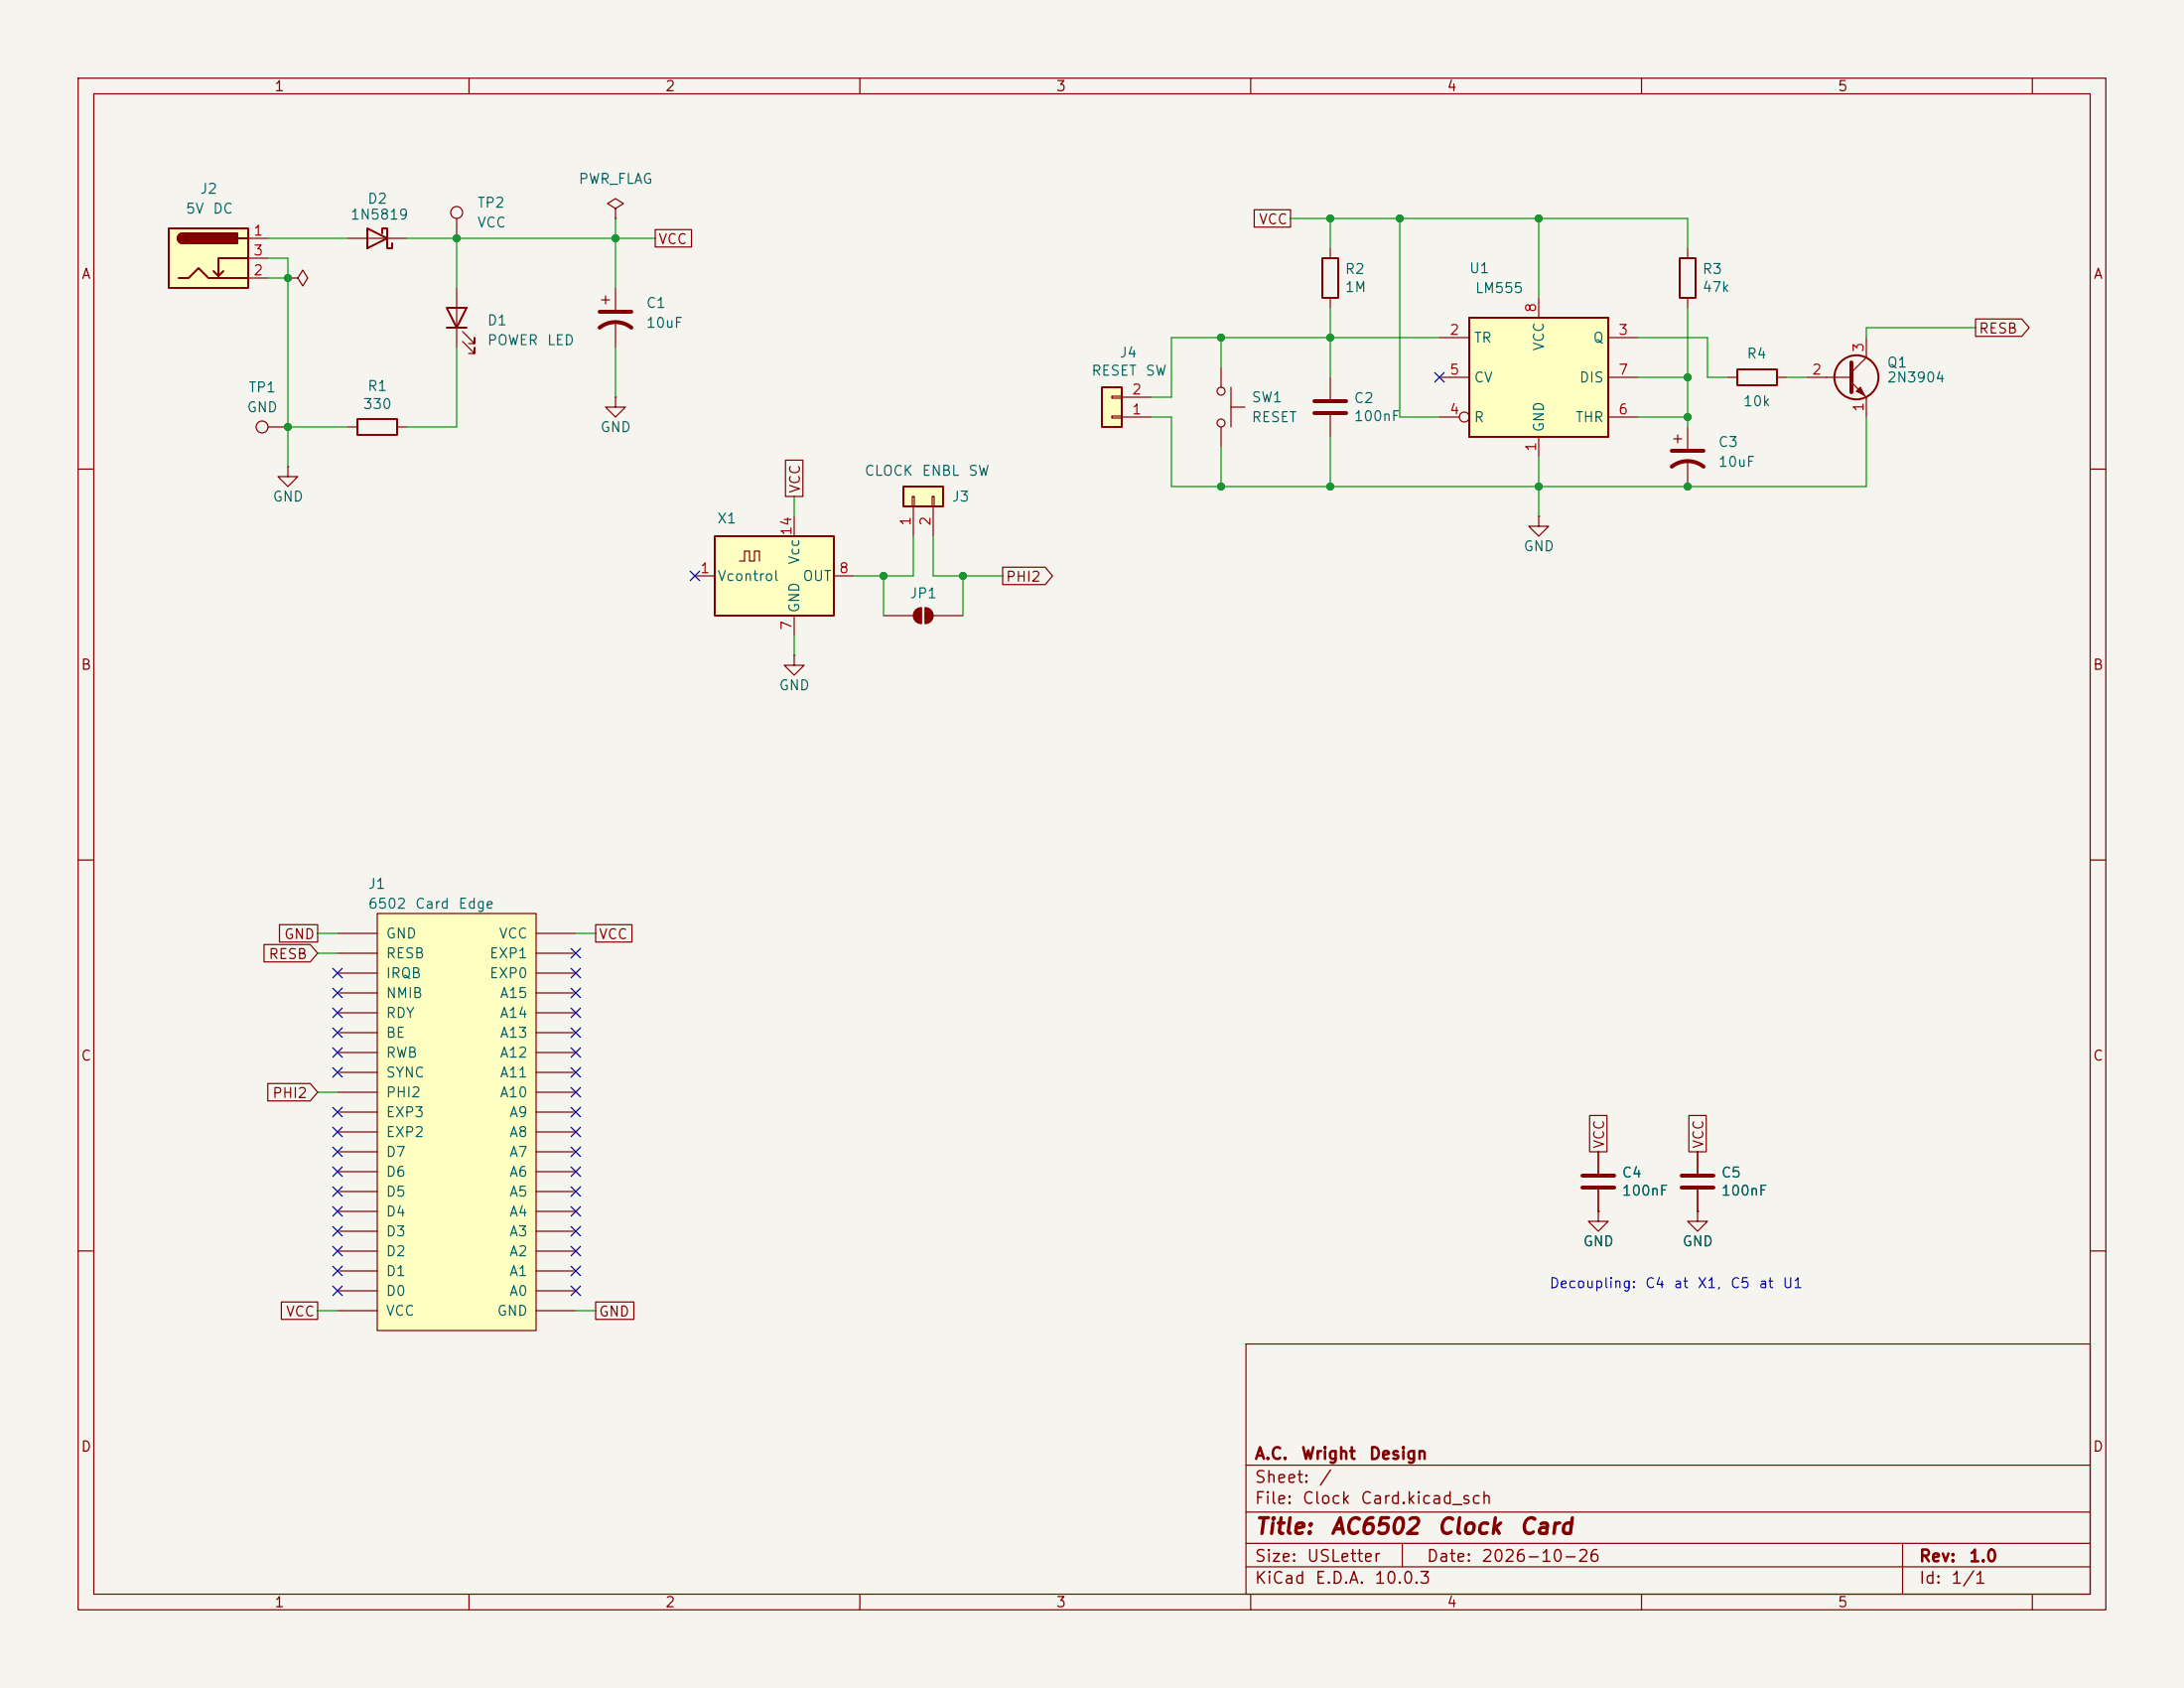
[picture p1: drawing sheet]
<svg xmlns="http://www.w3.org/2000/svg" width="279mm" height="216mm" viewBox="0 0 279 216" stroke-linecap="round" stroke-linejoin="round" font-family="sans-serif">
<path d="M0 0h279.4v215.9h-279.4z" fill="#f5f4ef" stroke="#f5f4ef" stroke-width=".13"/>
<g fill="none" stroke="#840000" stroke-width=".15">
<path d="M10 10h259.4v195.9h-259.4zM12 12h255.4v191.9h-255.4zM60 10v2M110 10v2M160 10v2M210 10v2M260 10v2M77 38.4h1M77.5 37.8v1.1M78.7 36.8v2.8M78.7 41.1v3.4M10 60h2"/>
<path d="M267.4 60h2M101.6 83.8v1.3h1.3l-1.3 1.3-1.3-1.3h1.3M101.6 83.8h.1M10 110h2M267.4 110h2M10 160h2M159.4 171.9h108v32h-108zM267.4 160h2M159.4 197.4h108M159.4 193.4h108M159.4 187.4h108M179.4 197.4v3"/>
<path d="M243.4 197.4v6.5M60 203.9v2M110 203.9v2M159.4 200.4h108M160 203.9v2M210 203.9v2M260 203.9v2"/>
</g>
<path d="M76.7 39.9h4.1M76.7 41.9a3.3 3.3 0 0 1 4.1 0" fill="none" stroke="#840000" stroke-width=".51"/>
<path d="M141 49.5h2.5v5.1h-2.5z" fill="#ffffc2"/>
<path d="M169.2 33h2v5.1h-2zM214.9 33h2v5.1h-2zM141 49.5h2.5v5.1h-2.5z" fill="none" stroke="#840000" stroke-width=".25"/>
<g fill="none" stroke="#840000" stroke-width=".15">
<path d="M170.2 31.8v1.2M170.2 38.1v1.3M215.9 31.8v1.2M215.9 38.1v1.3M142.2 53.2h1.3v.3h-1.3zM142.2 50.7h1.3v.2h-1.3zM143.5 53.3h3.8M143.5 50.8h3.8M156.2 47v2.5M156.2 54.6v2.6M157.5 52.1h1.8M157.5 49.5v5.1"/>
<path d="M170.2 48.3v2.8M170.2 53.1v2.8M204.5 154.9v1.3h1.2l-1.2 1.3-1.3-1.3h1.3M204.5 154.9h.1M204.5 147.3v2.8M204.5 152.1v2.8M217.2 154.9v1.3h1.2l-1.2 1.3-1.3-1.3h1.3M217.2 154.9h.1M217.2 147.3v2.8M217.2 152.1v2.8"/>
<circle cx="156.2" cy="50" r=".51"/>
<circle cx="156.2" cy="54.1" r=".51"/>
</g>
<path d="M168.1 51.3h4.1M168.1 52.8h4.1M202.4 150.4h4.1M202.4 151.9h4.1M215.1 150.4h4.1M215.1 151.9h4.1" fill="none" stroke="#840000" stroke-width=".51"/>
<path d="M48.3 116.8h20.3v53.4h-20.3z" fill="#ffffc2"/>
<g fill="none" stroke="#840000" stroke-width=".15">
<path d="M58.4 36.8v7.7M59.2 43.7l1.5 1.5v-.7v.7h-.8M59.2 42.4l1.5 1.5v-.7v.7h-.8M78.7 50.8v1.3h1.3l-1.3 1.2-1.2-1.2h1.2M78.7 50.8h.1M214.1 56.1h1M214.6 55.6v1M215.9 54.6v2.8M215.9 58.9v3.3M43.2 119.4h5.1M48.3 116.8h20.3v53.4h-20.3zM68.6 119.4h5.1"/>
<path d="M43.2 139.7h5.1M43.2 137.2h5.1M43.2 134.6h5.1M43.2 132.1h5.1M43.2 129.5h5.1M43.2 127h5.1M43.2 124.5h5.1M43.2 121.9h5.1M68.6 139.7h5.1M68.6 137.2h5.1M68.6 134.6h5.1M68.6 132.1h5.1"/>
<path d="M68.6 129.5h5.1M68.6 127h5.1M68.6 124.5h5.1M68.6 121.9h5.1M43.2 157.5h5.1M43.2 154.9h5.1M43.2 152.4h5.1M43.2 149.9h5.1M43.2 147.3h5.1M43.2 144.8h5.1M43.2 142.2h5.1M68.6 157.5h5.1"/>
<path d="M68.6 154.9h5.1M68.6 152.4h5.1M68.6 149.9h5.1M68.6 147.3h5.1M68.6 144.8h5.1M68.6 142.2h5.1M43.2 165.1h5.1M43.2 162.6h5.1M43.2 160h5.1M43.2 167.6h5.1M68.6 165.1h5.1M68.6 162.6h5.1"/>
<path d="M68.6 160h5.1M68.6 167.6h5.1"/>
</g>
<path d="M213.9 59.7a3.3 3.3 0 0 1 4 0M213.9 57.7h4" fill="none" stroke="#840000" stroke-width=".51"/>
<path d="M57.1 39.4h2.6l-1.3 2.5zM57.1 41.9h2.6" fill="none" stroke="#840000" stroke-width=".25"/>
<path d="M21.6 29.2h10.1v7.6h-10.1z" fill="#ffffc2"/>
<path d="M21.6 29.2h10.1v7.6h-10.1zM22.9 35.6h1.2l1.3-1.3 1.3 1.3h5M23.4 29.8a.64 .64 0 0 0-.7 .7 .64 .64 0 0 0 .7 .6M28.6 34.7l-.7 .6M30.5 30.5h1.2M31.7 33h-3.8v2.3l-.6-.6M47 29.2l2.5 1.3-2.5 1.3zM48.9 29.8v-.6h.6v2.6h.7v-.7M222.2 47.2h5.1v2.1h-5.1z" fill="none" stroke="#840000" stroke-width=".25"/>
<g fill="#840000" stroke="#840000" stroke-width=".25">
<path d="M22.9 30l.5-.2v1.3a.63 .63 0 0 1-.6-.4 .63 .63 0 0 1 .1-.7z"/>
<path d="M23.4 29.8h7v1.3h-7z"/>
</g>
<g fill="none" stroke="#840000" stroke-width=".15">
<path d="M31.7 30.5h2.6M31.7 35.6h2.6M31.7 33h2.6M36.8 35.6h1.3l.6-1.1 .7 1.1-.7 1-.6-1M36.8 35.6h.1M44.4 30.5h7.7M58.4 27.9v2.6M78.7 26.7l1.1-.7-1.1-.6-1 .6 1 .7v1.2M78.7 27.9h.1M221 48.3h1.2M227.3 48.3h1.3M196.8 66v1.3h1.3l-1.3 1.3-1.2-1.3h1.2"/>
<path d="M196.8 66h.1"/>
<circle cx="58.4" cy="27.2" r=".76"/>
</g>
<path d="M188 40.6h17.7v15.3h-17.7z" fill="#ffffc2"/>
<path d="M188 40.6h17.7v15.3h-17.7z" fill="none" stroke="#840000" stroke-width=".25"/>
<g fill="none" stroke="#840000" stroke-width=".15">
<path d="M196.8 38.1v2.5M184.1 43.2h3.9M184.1 53.3h2.6M184.1 48.3h3.9M196.8 55.9v2.5M205.7 43.2h3.8M205.7 53.3h3.8M205.7 48.3h3.8M113 78.7h3.8M117.9 77.7v2.1M118.4 77.7v2.1M119.4 78.7h3.8"/>
<circle cx="187.3" cy="53.3" r=".63"/>
</g>
<g fill="#840000" stroke="#840000" stroke-width=".15">
<path d="M117.1 78l.4-.2 .4-.1v2.1a1.02 1.02 0 0 1-1-.7 1.02 1.02 0 0 1 .2-1.1z"/>
<path d="M118.4 77.7a1.02 1.02 0 0 1 1 1 1.02 1.02 0 0 1-1 1.1z"/>
</g>
<path d="M91.4 68.6h15.3v10.1h-15.3z" fill="#ffffc2"/>
<g fill="none" stroke="#840000" stroke-width=".25">
<path d="M45.7 53.6h5.1v2h-5.1zM91.4 68.6h15.3v10.1h-15.3z"/>
<circle cx="237.5" cy="48.3" r="2.82"/>
</g>
<g fill="none" stroke="#840000" stroke-width=".15">
<path d="M34.3 54.6h2.5M36.8 59.7v1.3h1.3l-1.3 1.2-1.2-1.2h1.2M36.8 59.7h.1M44.4 54.6h1.3M50.8 54.6h1.3M231.1 48.3h5.8M236.9 48.9l1.9 1.9v2.5M238.8 43.2v2.5l-1.9 1.9M88.9 73.7h2.5M94.6 71.8h.6v-1.3h.7v1.3h.6v-1.3h.7v1.3M101.6 66v2.6M101.6 78.7v2.6"/>
<path d="M106.7 73.7h2.5"/>
<circle cx="33.5" cy="54.6" r=".76"/>
</g>
<path d="M236.9 46.4v3.8" fill="none" stroke="#840000" stroke-width=".51"/>
<path d="M237.5 50l.5-.5 .5 1z" fill="#840000" stroke="#840000" stroke-width=".15"/>
<path d="M115.6 62.2h5v2.6h-5z" fill="#ffffc2"/>
<path d="M115.6 62.2h5v2.6h-5z" fill="none" stroke="#840000" stroke-width=".25"/>
<g fill="none" stroke="#840000" stroke-width=".15">
<path d="M83.8 29.4h4.7v2.2h-4.7zM160.5 26.8h4.6v2.3h-4.6zM100.5 58.9h2.2v4.6h-2.2zM252.7 40.8h5.9l1 1.1-1 1.1h-5.9zM116.7 63.5h.3v1.3h-.3zM116.8 64.8v3.8M119.3 63.5h.2v1.3h-.2zM119.4 64.8v3.8M128.3 72.5h5.4l1 1.2-1 1.1h-5.4zM35.8 118.3h4.8v2.2h-4.8zM76.2 118.3h4.6v2.2h-4.6zM33.8 120.8h5.9l.9 1.1-.9 1.1h-5.9z"/>
<path d="M34.3 138.6h5.4l.9 1.1-.9 1.1h-5.4zM203.4 142.7h2.2v4.6h-2.2zM204.5 154.9h.1M204.5 147.3v2.8M204.5 152.1v2.8M216.1 142.7h2.2v4.6h-2.2zM217.2 154.9h.1M217.2 147.3v2.8M217.2 152.1v2.8M36 166.5h4.6v2.3h-4.6zM76.2 166.5h4.9v2.3h-4.9z"/>
</g>
<g fill="none" stroke="#009600" stroke-width=".15">
<path d="M34.3 30.5h10.1M34.3 33h2.5v26.7M34.3 35.6h2.5M52.1 30.5h31.7M58.4 30.5v6.3M78.7 27.9v8.9M165.1 27.9h50.8v3.9M170.2 27.9v3.9M170.2 39.4v8.9M179.1 27.9v25.4h5M196.8 27.9v10.2M215.9 39.4v15.2"/>
<path d="M36.8 54.6h7.6M58.4 44.5v10.1h-6.3M78.7 44.5v6.3M147.3 53.3h2.6v8.9h88.9v-8.9M156.2 43.2v3.8M156.2 57.2v5M170.2 55.9v6.3M184.1 43.2h-34.2v7.6h-2.6M196.8 58.4v7.6M209.5 48.3h6.4M209.5 43.2h8.9v5.1h2.6M209.5 53.3h6.4"/>
<path d="M228.6 48.3h2.5M252.7 41.9h-13.9v1.3M101.6 63.5v2.5M113 73.7v5M116.8 68.6v5.1h-7.6M119.4 68.6v5.1h8.9M123.2 73.7v5M101.6 81.3v2.5M40.6 119.4h2.6M73.7 119.4h2.5M40.6 139.7h2.6M40.6 121.9h2.6"/>
<path d="M40.6 167.6h2.6M73.7 167.6h2.5"/>
</g>
<g fill="none" stroke="#000084" stroke-width=".15">
<path d="M183.5 47.7l1.3 1.2M184.8 47.7l-1.3 1.2M88.3 73.1l1.2 1.2M89.5 73.1l-1.2 1.2M42.6 126.4l1.2 1.2M42.6 136.6l1.2 1.2M42.6 123.9l1.2 1.2M42.6 128.9l1.2 1.2M42.6 131.5l1.2 1.2M42.6 134l1.2 1.2M43.8 126.4l-1.2 1.2M43.8 136.6l-1.2 1.2"/>
<path d="M43.8 123.9l-1.2 1.2M43.8 128.9l-1.2 1.2M43.8 131.5l-1.2 1.2M43.8 134l-1.2 1.2M73.1 121.3l1.2 1.2M73.1 123.9l1.2 1.2M73.1 126.4l1.2 1.2M73.1 131.5l1.2 1.2M73.1 128.9l1.2 1.2M73.1 136.6l1.2 1.2M73.1 134l1.2 1.2M73.1 139.1l1.2 1.2"/>
<path d="M74.3 121.3l-1.2 1.2M74.3 134l-1.2 1.2M74.3 131.5l-1.2 1.2M74.3 123.9l-1.2 1.2M74.3 128.9l-1.2 1.2M74.3 126.4l-1.2 1.2M74.3 136.6l-1.2 1.2M74.3 139.1l-1.2 1.2M42.6 141.6l1.2 1.2M42.6 144.2l1.2 1.2M42.6 154.3l1.2 1.2M42.6 159.4l1.2 1.2"/>
<path d="M42.6 156.9l1.2 1.2M42.6 151.8l1.2 1.2M42.6 146.7l1.2 1.2M42.6 149.3l1.2 1.2M43.8 141.6l-1.2 1.2M43.8 144.2l-1.2 1.2M43.8 154.3l-1.2 1.2M43.8 159.4l-1.2 1.2M43.8 156.9l-1.2 1.2M43.8 151.8l-1.2 1.2M43.8 146.7l-1.2 1.2M43.8 149.3l-1.2 1.2"/>
<path d="M73.1 141.6l1.2 1.2M73.1 144.2l1.2 1.2M73.1 151.8l1.2 1.2M73.1 159.4l1.2 1.2M73.1 149.3l1.2 1.2M73.1 146.7l1.2 1.2M73.1 154.3l1.2 1.2M73.1 156.9l1.2 1.2M74.3 141.6l-1.2 1.2M74.3 144.2l-1.2 1.2M74.3 151.8l-1.2 1.2M74.3 159.4l-1.2 1.2"/>
<path d="M74.3 149.3l-1.2 1.2M74.3 146.7l-1.2 1.2M74.3 154.3l-1.2 1.2M74.3 156.9l-1.2 1.2M42.6 164.5l1.2 1.2M42.6 162l1.2 1.2M43.8 164.5l-1.2 1.2M43.8 162l-1.2 1.2M73.1 164.5l1.2 1.2M73.1 162l1.2 1.2M74.3 164.5l-1.2 1.2M74.3 162l-1.2 1.2"/>
</g>
<g fill="#009600" stroke="#009600" stroke-width=".13">
<circle cx="215.9" cy="48.3" r=".46"/>
<circle cx="215.9" cy="53.3" r=".46"/>
<circle cx="215.9" cy="62.2" r=".46"/>
<circle cx="196.8" cy="62.2" r=".46"/>
<circle cx="156.2" cy="43.2" r=".46"/>
<circle cx="58.4" cy="30.5" r=".46"/>
<circle cx="78.7" cy="30.5" r=".46"/>
<circle cx="123.2" cy="73.7" r=".46"/>
<circle cx="113" cy="73.7" r=".46"/>
<circle cx="36.8" cy="54.6" r=".46"/>
<circle cx="36.8" cy="35.6" r=".46"/>
<circle cx="179.1" cy="27.9" r=".46"/>
<circle cx="170.2" cy="27.9" r=".46"/>
<circle cx="156.2" cy="62.2" r=".46"/>
<circle cx="170.2" cy="62.2" r=".46"/>
<circle cx="170.2" cy="43.2" r=".46"/>
<circle cx="196.8" cy="27.9" r=".46"/>
</g>
<g font-size="2" fill="#840000">
<text x="160.4" y="196.7">Title:</text>
<text x="170.1" y="196.7">AC6502</text>
<text x="183.7" y="196.7">Clock</text>
<text x="194.2" y="196.7">Card</text>
</g>
<g font-size="1.5" fill="#840000">
<text x="160.4" y="190">Sheet:</text>
<text x="160.4" y="187">A.C.</text>
<text x="166.4" y="187">Wright</text>
<text x="168.6" y="190">/</text>
<text x="175" y="187">Design</text>
<text x="160.4" y="192.7">File:</text>
<text x="166.5" y="192.7">Clock</text>
<text x="173.9" y="192.7">Card.kicad_sch</text>
<text x="160.4" y="202.9">KiCad</text>
<text x="160.4" y="200.1">Size:</text>
<text x="167.1" y="200.1">USLetter</text>
<text x="168.1" y="202.9">E.D.A.</text>
<text x="175.7" y="202.9">10.0.3</text>
<text x="182.4" y="200.1">Date:</text>
<text x="189.4" y="200.1">2026-10-26</text>
<text x="245.4" y="200.1">Rev:</text>
<text x="245.4" y="202.9">Id:</text>
<text x="249.5" y="202.9">1/1</text>
<text x="251.8" y="200.1">1.0</text>
</g>
<g font-size="1.3" fill="#840000">
<text x="35" y="12">1</text>
<text x="85" y="12">2</text>
<text x="135" y="12">3</text>
<text x="185" y="12">4</text>
<text x="235" y="12">5</text>
<text x="161" y="29">VCC</text>
<text x="10.3" y="36">A</text>
<text x="84.1" y="31.5">VCC</text>
<text x="267.7" y="36">A</text>
<text x="253" y="43">RESB</text>
<text x="102.7" y="63.2" transform="rotate(-90 102.7 63.2)">VCC</text>
<text x="128.6" y="74.7">PHI2</text>
<text x="10.3" y="86">B</text>
<text x="267.7" y="86">B</text>
<text x="34.3" y="123">RESB</text>
<text x="36.2" y="120.4">GND</text>
<text x="76.5" y="120.4">VCC</text>
<text x="10.3" y="136">C</text>
<text x="267.7" y="136">C</text>
<text x="34.8" y="140.8">PHI2</text>
<text x="205.5" y="147" transform="rotate(-90 205.5 147)">VCC</text>
<text x="218.2" y="147" transform="rotate(-90 218.2 147)">VCC</text>
<text x="36.5" y="168.7">VCC</text>
<text x="76.5" y="168.7">GND</text>
<text x="10.3" y="186">D</text>
<text x="267.7" y="186">D</text>
<text x="35" y="205.9">1</text>
<text x="85" y="205.9">2</text>
<text x="135" y="205.9">3</text>
<text x="185" y="205.9">4</text>
<text x="235" y="205.9">5</text>
</g>
<g font-size="1.3" fill="#006464">
<text x="73.9" y="23.8">PWR_FLAG</text>
<text x="23.7" y="27.6">5V</text>
<text x="25.5" y="25.1">J2</text>
<text x="27.1" y="27.6">DC</text>
<text x="44.7" y="28.4">1N5819</text>
<text x="46.9" y="26.4">D2</text>
<text x="61" y="26.9">TP2</text>
<text x="61" y="29.4">VCC</text>
<text x="172" y="35.4">R2</text>
<text x="187.9" y="35.3">U1</text>
<text x="217.7" y="35.4">R3</text>
<text x="62.2" y="41.9">D1</text>
<text x="82.6" y="39.7">C1</text>
<text x="172" y="37.7">1M</text>
<text x="188.6" y="37.8">LM555</text>
<text x="217.7" y="37.7">47k</text>
<text x="62.2" y="44.5">POWER</text>
<text x="69.9" y="44.5">LED</text>
<text x="82.6" y="42.2">10uF</text>
<text x="143.1" y="46.1">J4</text>
<text x="188.5" y="44.2">TR</text>
<text x="197.8" y="45" transform="rotate(-90 197.8 45)">VCC</text>
<text x="203.7" y="44.2">Q</text>
<text x="223.4" y="46.2">R4</text>
<text x="241.3" y="47.3">Q1</text>
<text x="31.5" y="53">GND</text>
<text x="31.7" y="50.5">TP1</text>
<text x="46.3" y="52.6">330</text>
<text x="46.9" y="50.3">R1</text>
<text x="139.5" y="48.4">RESET</text>
<text x="146.5" y="48.4">SW</text>
<text x="160" y="51.8">SW1</text>
<text x="173.1" y="51.9">C2</text>
<text x="188.5" y="49.2">CV</text>
<text x="201.9" y="49.2">DIS</text>
<text x="222.9" y="52.3">10k</text>
<text x="241.3" y="49.2">2N3904</text>
<text x="76.7" y="55.6">GND</text>
<text x="160" y="54.3">RESET</text>
<text x="173.1" y="54.2">100nF</text>
<text x="188.5" y="54.3">R</text>
<text x="197.8" y="55.4" transform="rotate(-90 197.8 55.4)">GND</text>
<text x="201.5" y="54.3">THR</text>
<text x="219.7" y="57.5">C3</text>
<text x="34.8" y="64.5">GND</text>
<text x="110.5" y="61.2">CLOCK</text>
<text x="117.8" y="61.2">ENBL</text>
<text x="121.7" y="64.5">J3</text>
<text x="123.8" y="61.2">SW</text>
<text x="219.7" y="60">10uF</text>
<text x="91.7" y="67.3">X1</text>
<text x="194.8" y="70.8">GND</text>
<text x="91.7" y="74.6">Vcontrol</text>
<text x="102.6" y="72.3" transform="rotate(-90 102.6 72.3)">Vcc</text>
<text x="102.6" y="74.6">OUT</text>
<text x="116.3" y="76.8">JP1</text>
<text x="102.6" y="78.5" transform="rotate(-90 102.6 78.5)">GND</text>
<text x="99.6" y="88.6">GND</text>
<text x="47" y="114">J1</text>
<text x="47" y="116.5">6502</text>
<text x="53" y="116.5">Card</text>
<text x="58.5" y="116.5">Edge</text>
<text x="49.3" y="120.4">GND</text>
<text x="49.3" y="125.4">IRQB</text>
<text x="49.3" y="122.9">RESB</text>
<text x="62.5" y="125.4">EXP0</text>
<text x="62.5" y="122.9">EXP1</text>
<text x="63.7" y="120.4">VCC</text>
<text x="49.3" y="128">NMIB</text>
<text x="49.3" y="130.5">RDY</text>
<text x="63.9" y="130.5">A14</text>
<text x="63.9" y="128">A15</text>
<text x="49.3" y="133.1">BE</text>
<text x="49.3" y="135.6">RWB</text>
<text x="63.9" y="135.6">A12</text>
<text x="63.9" y="133.1">A13</text>
<text x="49.3" y="143.2">EXP3</text>
<text x="49.3" y="140.7">PHI2</text>
<text x="49.3" y="138.1">SYNC</text>
<text x="63.9" y="140.7">A10</text>
<text x="63.9" y="138.1">A11</text>
<text x="65.1" y="143.2">A9</text>
<text x="49.3" y="148.3">D7</text>
<text x="49.3" y="145.8">EXP2</text>
<text x="65.1" y="148.3">A7</text>
<text x="65.1" y="145.8">A8</text>
<text x="49.3" y="155.9">D4</text>
<text x="49.3" y="153.4">D5</text>
<text x="49.3" y="150.8">D6</text>
<text x="65.1" y="155.9">A4</text>
<text x="65.1" y="153.4">A5</text>
<text x="65.1" y="150.8">A6</text>
<text x="207.4" y="150.9">C4</text>
<text x="207.4" y="153.2">100nF</text>
<text x="220.1" y="150.9">C5</text>
<text x="220.1" y="153.2">100nF</text>
<text x="49.3" y="161">D2</text>
<text x="49.3" y="158.5">D3</text>
<text x="65.1" y="161">A2</text>
<text x="65.1" y="158.5">A3</text>
<text x="202.4" y="159.7">GND</text>
<text x="215.1" y="159.7">GND</text>
<text x="49.3" y="166.1">D0</text>
<text x="49.3" y="163.5">D1</text>
<text x="65.1" y="166.1">A0</text>
<text x="65.1" y="163.5">A1</text>
<text x="49.3" y="168.6">VCC</text>
<text x="63.5" y="168.6">GND</text>
</g>
<g font-size="1.3" fill="#a90000">
<text x="32.3" y="30.5">1</text>
<text x="32.3" y="35.5">2</text>
<text x="32.3" y="33">3</text>
<text x="196.8" y="40.1" transform="rotate(-90 196.8 40.1)">8</text>
<text x="185.3" y="43.2">2</text>
<text x="206.9" y="43.2">3</text>
<text x="238.7" y="45.2" transform="rotate(-90 238.7 45.2)">3</text>
<text x="144.7" y="53.3">1</text>
<text x="144.7" y="50.8">2</text>
<text x="185.3" y="53.3">4</text>
<text x="185.3" y="48.2">5</text>
<text x="206.9" y="53.3">6</text>
<text x="206.9" y="48.2">7</text>
<text x="231.7" y="48.2">2</text>
<text x="238.7" y="52.8" transform="rotate(-90 238.7 52.8)">1</text>
<text x="196.8" y="57.9" transform="rotate(-90 196.8 57.9)">1</text>
<text x="101.6" y="68.6" transform="rotate(-90 101.6 68.6)">14</text>
<text x="116.8" y="67.4" transform="rotate(-90 116.8 67.4)">1</text>
<text x="119.4" y="67.4" transform="rotate(-90 119.4 67.4)">2</text>
<text x="89.5" y="73.6">1</text>
<text x="107.2" y="73.6">8</text>
<text x="101.6" y="80.7" transform="rotate(-90 101.6 80.7)">7</text>
</g>
<g font-size="1.3" fill="#0000c2">
<text x="198.1" y="165.1">Decoupling:</text>
<text x="210.4" y="165.1">C4</text>
<text x="214" y="165.1">at</text>
<text x="217.1" y="165.1">X1,</text>
<text x="221.2" y="165.1">C5</text>
<text x="224.9" y="165.1">at</text>
<text x="227.9" y="165.1">U1</text>
</g>
</svg>
